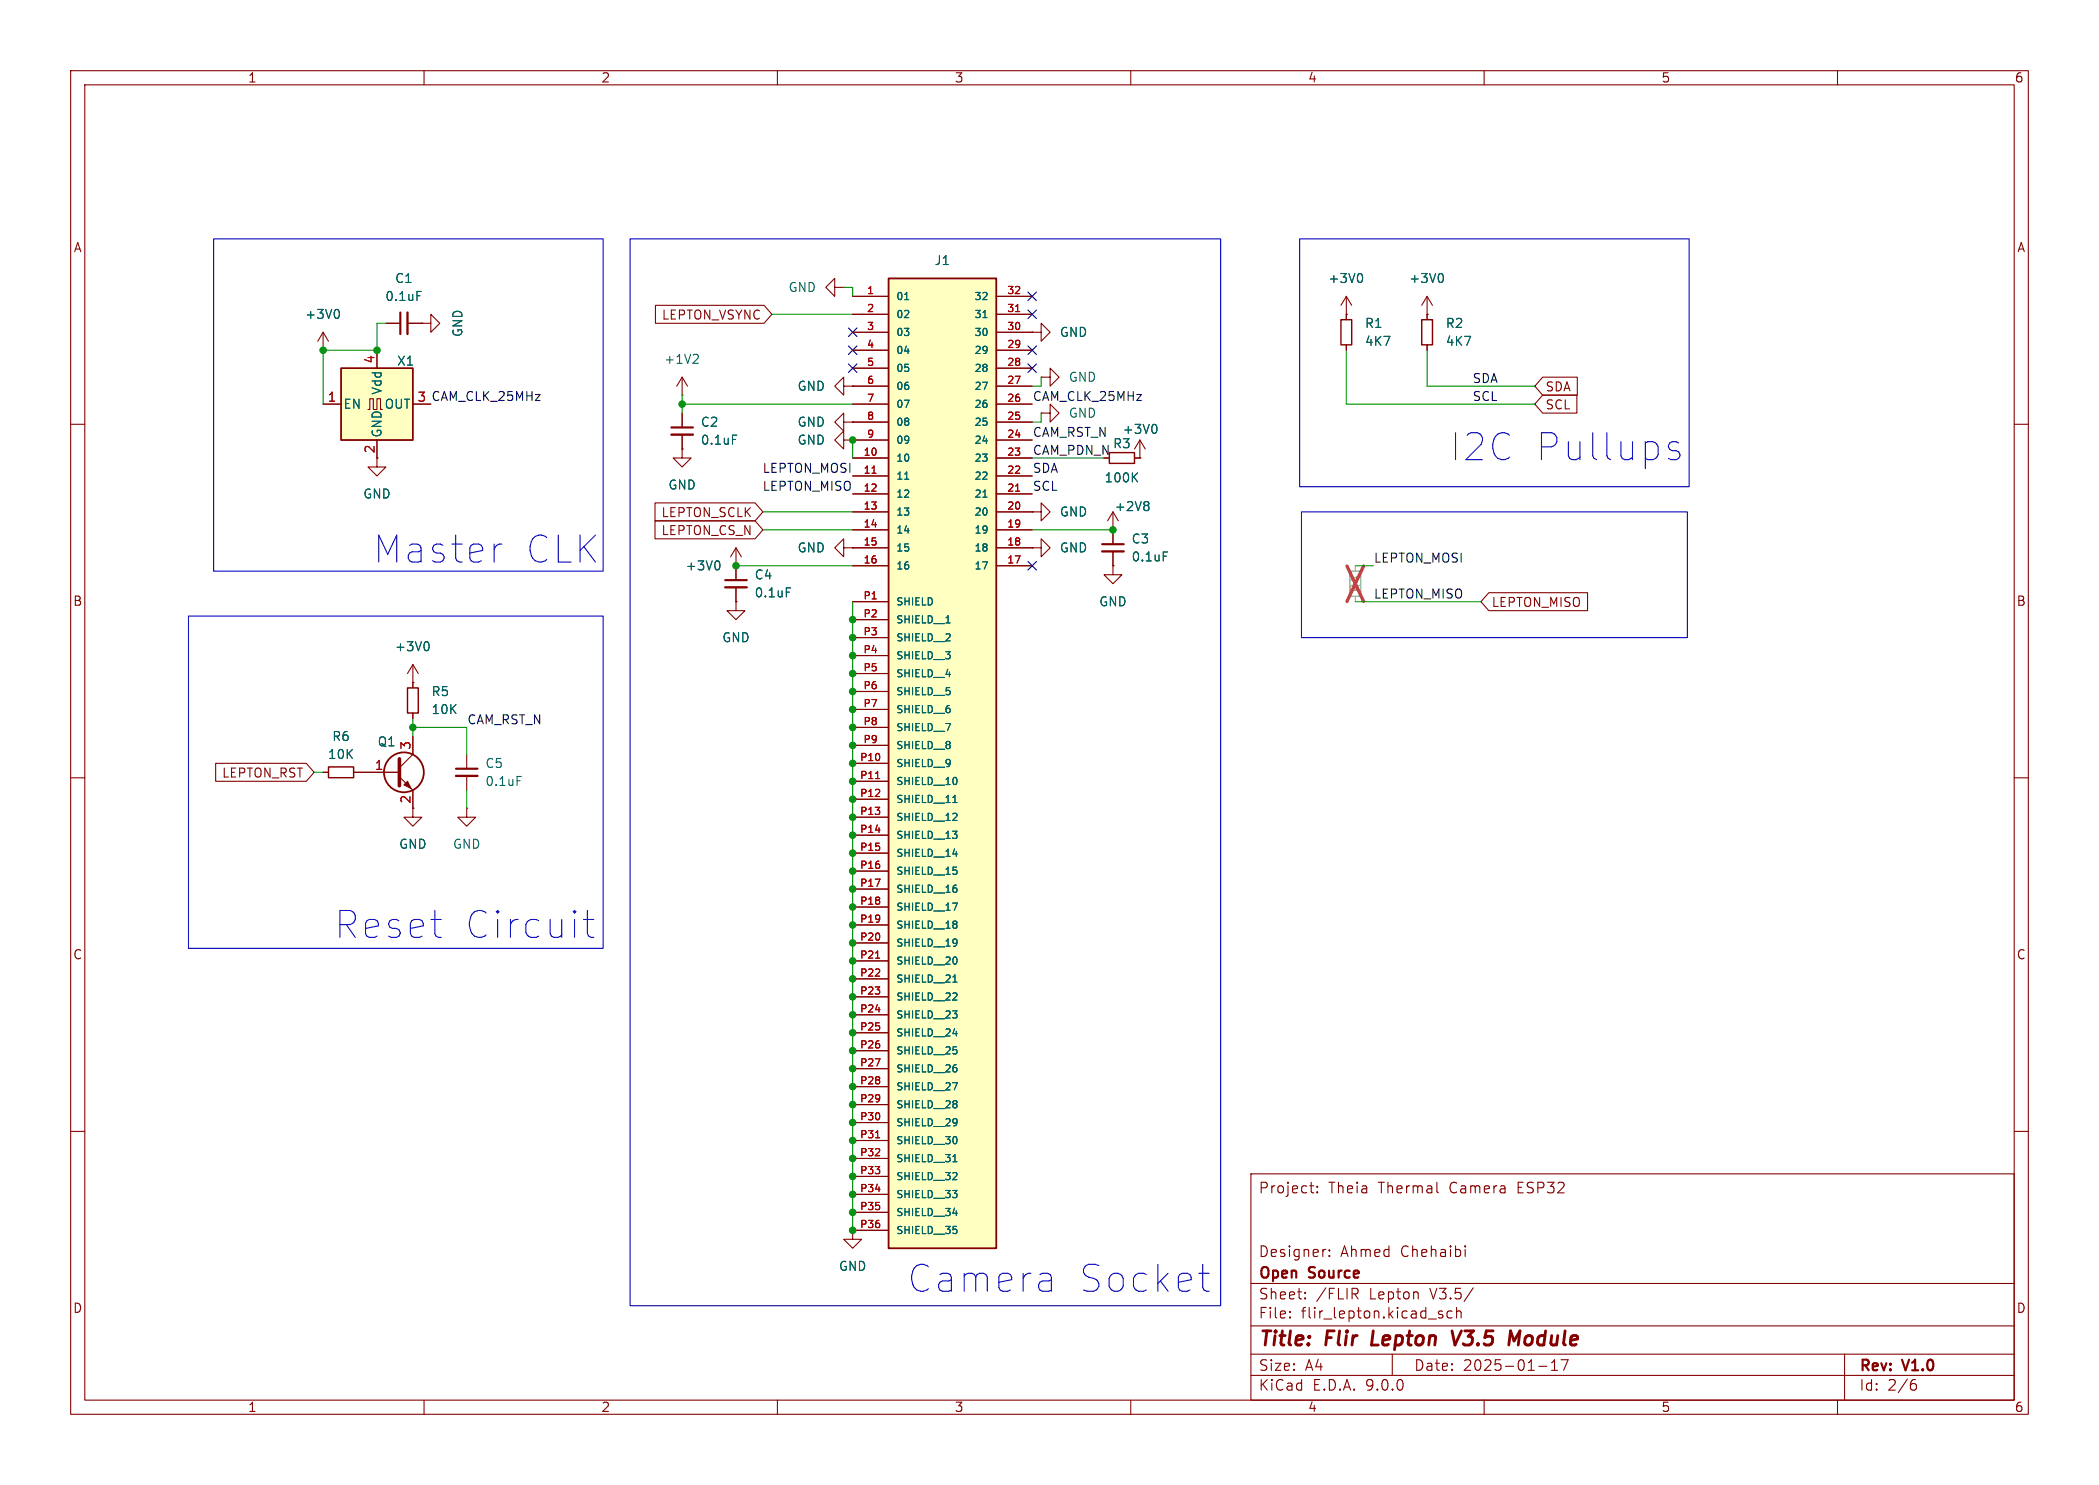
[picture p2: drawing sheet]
<svg xmlns="http://www.w3.org/2000/svg" width="297mm" height="210mm" viewBox="0 0 297 210" stroke-linecap="round" stroke-linejoin="round" font-family="sans-serif">
<g fill="none" stroke="#840000" stroke-width=".15">
<path d="M10 10h277v190h-277zM12 12h273v186h-273zM60 10v2M110 10v2M160 10v2M210 10v2M260 10v2M45.7 49.5h.1M45.7 47l-.7 1.3M45.7 47l.8 1.3M45.7 47v2.5M54.6 45.7h2"/>
<path d="M57.7 45.7h2M146 47h1.3v-1.3l1.3 1.3-1.3 1.3v-1.3M146 47h.1M201.9 44.5v.7M201.9 48.8v.7M10 60h2M53.3 64.8v1.2h1.3l-1.3 1.3-1.2-1.3h1.2M285 60h2M104.1 85.1v1.3h1.3l-1.3 1.2-1.2-1.2h1.2M104.1 85.1h.1M104.1 80v2M104.1 83.1v2"/>
<path d="M10 110h2M50.8 109.2h5.7M56.5 109.9l1.9 1.9v2.5M58.4 104.1v2.6l-1.9 1.9M285 110h2M10 160h2M120.6 174v1.3h1.3l-1.3 1.2-1.2-1.2h1.2M120.6 174h.1M177 166h108v32h-108zM185.3 167.7h.6M185.6 168.6l.3 .1M186.4 168.6h.1l-.1 .1"/>
<path d="M186.4 168.6h-.1l.1 .1M186.4 167.8v.1M186.4 168.6v.1M186.4 167.8h.1l-.1 .1M186.4 167.8h-.1l.1 .1M187.5 176.7h.1M188.1 177.6h.1l-.1 .1M188.1 177.6h-.1l.1 .1M188.1 176.8v.1M188.1 177.6v.1M188.1 176.8h.1l-.1 .1M188.1 176.8h-.1l.1 .1"/>
<path d="M203.3 168.5l.2 .2M207.3 176.2v.1M207.3 176.7v1M207.3 176.2l-.1 .1h.1M207.3 176.2l.1 .1h-.1M285 160h2M60 198v2M110 198v2M160 198v2M177 194.5h108M177 191.5h108M177 187.5h108"/>
<path d="M177 181.5h108M182.5 186.3h.1l-.1 .1M182.5 186.3v.1M182.5 185.5v.1M182.5 185.5h.1l-.1 .1M184.7 183.6v.1M184.7 183.6h-.1l.1 .1M184.7 182.8v.1M184.7 182.8h-.1l.1 .1M191.7 183l.5 .7M191.9 182.2a.41 .41 0 0 1 .3 .4 .41 .41 0 0 1-.3 .4M197 191.5v3"/>
<path d="M203.6 185.8l.5 .2 .1 .2-.2 .2-.5-.1M203.6 185.5l.1-.1 .4 .1M205.5 185.5l-.5-.1-.3 .3v.4l.2 .2 .1 .1 .5-.1M206.1 185.5a.37 .37 0 0 1 .6 .1v.8M206.1 184.9v1.5M208.5 182.1l-1.3 2M210 198v2M217.7 193.2h1.2M219.5 193.8h.9M219.5 192.7l.5-.4v1.5M220.9 192.3h1l-.7 1.5M260 198v2"/>
<path d="M261 191.5v6.5M270.6 195.7h.4l.2 .3-.1 .5-.2 .1h-.3M271 195.1l-.4 .1"/>
</g>
<path d="M194.3 188.2l-.2 2h.9M205.5 188.2l.4 2 .9-2M213.7 188.2l.5 1.4 .9-1.4-.3 2" fill="none" stroke="#840000" stroke-width=".4"/>
<path d="M56.6 44.2v3M102.6 82h3.1" fill="none" stroke="#840000" stroke-width=".3"/>
<path d="M57.7 44.2v3M102.6 83.1h3.1" fill="none" stroke="#840000" stroke-width=".33"/>
<path d="M47.7 43.8a.79 .79 0 0 1 0 1.2M59 41.2h.6M111.3 83.1h.6" fill="none" stroke="#006464" stroke-width=".15"/>
<path d="M201.2 45.2h1.5v3.6h-1.5z" fill="none" stroke="#840000" stroke-width=".2"/>
<path d="M56.5 107.3v3.8" fill="none" stroke="#840000" stroke-width=".51"/>
<circle cx="57.1" cy="109.2" r="2.82" fill="none" stroke="#840000" stroke-width=".25"/>
<path d="M57.1 111l.6-.5 .5 1z" fill="#840000" stroke="#840000" stroke-width=".15"/>
<path d="M48.3 52.1h10.1v10.1h-10.1z" fill="#ffffc2"/>
<path d="M48.3 52.1h10.1v10.1h-10.1z" fill="none" stroke="#840000" stroke-width=".25"/>
<g fill="none" stroke="#840000" stroke-width=".15">
<path d="M45.7 57.2h2.6M52.1 57.9h.2v-1.5h.5v1.5h.5v-1.5h.5v1.5h.3M53.3 49.5v2.6M58.4 57.2h2.6M59.7 45.7h1.3v-1.2l1.2 1.2-1.2 1.3v-1.3M59.7 45.7h.1M96.5 55.9h.1M96.5 53.3v2.6M96.5 58.4v2.1M96.5 53.3l-.7 1.3M96.5 53.3l.8 1.3M119.4 59.7v-1.3l-1.3 1.3 1.3 1.3v-1.3h1.2"/>
<path d="M119.4 54.6v-1.3l-1.3 1.3 1.3 1.3v-1.3h1.2M120.6 59.7h.1M120.6 54.6h.1M147.3 58.4h1.3v-1.2l1.3 1.2-1.3 1.3v-1.3M147.3 58.4h.1M147.3 53.3h1.3v-1.2l1.3 1.2-1.3 1.3v-1.3M147.3 53.3h.1M53.3 62.2v2.6M96.5 63.5v1.3h1.3l-1.3 1.2-1.3-1.2h1.3M96.5 63.5h.1M96.5 61.5v2M104.1 77.5l-.7 1.2"/>
<path d="M104.1 77.5l.8 1.2M104.1 77.5v2.5M119.4 77.5v-1.3l-1.3 1.3 1.3 1.2v-1.2h1.2M119.4 62.2v-1.2l-1.3 1.2 1.3 1.3v-1.3h1.2M120.6 77.5h.1M120.6 62.2h.1M146 72.4h1.3v-1.3l1.3 1.3-1.3 1.3v-1.3M146 72.4h.1M146 77.5h1.3v-1.3l1.3 1.3-1.3 1.2v-1.2M146 77.5h.1M157.5 74.9h.1M157.5 72.4v4.6"/>
<path d="M157.5 78v2M157.5 72.4l-.8 1.3M157.5 72.4l.7 1.3M160.5 64.8h.8M161.3 64.8h.1M161.3 62.2l-.8 1.3M161.3 62.2l.8 1.3M161.3 62.2v2.6M58.4 96.5h.1M58.4 94l-.7 1.3M58.4 94l.8 1.3M58.4 94v3.3"/>
<path d="M104.1 80h.1M157.5 80v1.3h1.2l-1.2 1.3-1.3-1.3h1.3M157.5 80h.1M45.7 109.2h.8M50 109.2h.8M58.4 114.3v1.3h1.3l-1.3 1.2-1.3-1.2h1.3M58.4 100.8v.8M66 114.3v1.3h1.3l-1.3 1.2-1.2-1.2h1.2M66 114.3h.1M66 106.7v2M66 109.7v2.1"/>
</g>
<path d="M98.6 50.1l.2 .3v.3l-.8 .7h.8M101.6 79.3a.79 .79 0 0 1 0 1.3M103.6 61.5h.7M160.4 67.4l.6 .7M161 66.9l-.8 .7M162.3 70.9l.3 .3-.3 .3 .3 .2v.3l-.3 .2M163.4 60a.79 .79 0 0 1 0 1.3M164.6 78.1h.6M60.4 90.7a.79 .79 0 0 1 0 1.3M73.2 109.8h.6" fill="none" stroke="#006464" stroke-width=".15"/>
<path d="M157 64h3.5v1.5h-3.5zM57.7 97.3h1.5v3.5h-1.5zM46.5 108.5h3.5v1.5h-3.5z" fill="none" stroke="#840000" stroke-width=".2"/>
<path d="M95 60.5h3M156 77h3M64.5 108.7h3.1" fill="none" stroke="#840000" stroke-width=".3"/>
<path d="M95 61.5h3M156 78h3M64.5 109.7h3.1" fill="none" stroke="#840000" stroke-width=".33"/>
<path d="M191 80.8h1.5v3.5h-1.5z" fill="none" stroke="#a1a1a1" stroke-width=".2"/>
<path d="M191.8 80v.8M191.8 84.3v.8" fill="none" stroke="#a1a1a1" stroke-width=".15"/>
<path d="M190.6 80l2.3 5.1M192.9 80l-2.3 5.1" fill="none" stroke="#e12e31" stroke-width=".46"/>
<path d="M125.7 39.4h15.3v137.1h-15.3z" fill="#ffffc2"/>
<path d="M125.7 39.4h15.3v137.1h-15.3z" fill="none" stroke="#840000" stroke-width=".25"/>
<g fill="none" stroke="#840000" stroke-width=".15">
<path d="M45.7 49.5h.1M45.7 57.2h2.6M53.3 49.5v2.6M54.6 45.7h2M57.7 45.7h2M58.4 57.2h2.6M59.7 45.7h.1M92.7 43.2h15.4l1.1 1.3-1.1 1.2h-15.4zM96.5 58.4v2.1M118.1 40.6v-1.2l-1.3 1.2 1.3 1.3v-1.3h1.3M119.4 40.6h.1M120.6 54.6h.1"/>
<path d="M120.6 59.7h.1M120.6 41.9h5.1M120.6 44.5h5.1M120.6 47h5.1M120.6 49.5h5.1M120.6 52.1h5.1M120.6 54.6h5.1M120.6 57.2h5.1M120.6 59.7h5.1M141 41.9h5M141 44.5h5M141 47h5"/>
<path d="M141 49.5h5M141 52.1h5M141 54.6h5M141 57.2h5M141 59.7h5M146 47h.1M190.5 44.5h.1M190.5 41.9v3.3M190.5 48.8v.7M190.5 41.9l-.8 1.3M190.5 41.9l.8 1.3M201.9 44.5h.1"/>
<path d="M201.9 41.9l-.7 1.3M201.9 41.9l.8 1.3M201.9 41.9v3.3M201.9 48.8v.7M218.3 53.3h4.9v2.6h-4.9l-1.1-1.3zM218.3 55.9h4.8v2.5h-4.8l-1.1-1.2zM53.3 62.2v2.6M92.7 73.7h14.1l1.1 1.2-1.1 1.3h-14.1zM92.7 71.1h14.1l1.1 1.3-1.1 1.3h-14.1zM96.5 63.5h.1M96.5 61.5v2M120.6 77.5h.1"/>
<path d="M120.6 62.2h.1M120.6 62.2h5.1M120.6 64.8h5.1M120.6 67.3h5.1M120.6 69.9h5.1M120.6 72.4h5.1M120.6 74.9h5.1M120.6 77.5h5.1M141 62.2h5M141 64.8h5M141 67.3h5M141 69.9h5"/>
<path d="M141 72.4h5M141 74.9h5M141 77.5h5M146 72.4h.1M146 77.5h.1M157.5 74.9h.1M157.5 74.9v2.1M157.5 78v2M160.5 64.8h.8M161.3 64.8h.1M58.4 96.5h.1M58.4 96.5v.8"/>
<path d="M104.1 80h.1M104.1 85.1h.1M104.1 80v2M104.1 83.1v2M120.6 80h5.1M120.6 85.1h5.1M120.6 87.6h5.1M120.6 90.2h5.1M120.6 92.7h5.1M120.6 95.3h5.1M120.6 97.8h5.1M141 80h5"/>
<path d="M157.5 80h.1M210.7 83.8h13.9v2.6h-13.9l-1.2-1.3zM30.5 107.9h12.8l1.1 1.3-1.1 1.3h-12.8zM45.7 109.2h.8M50 109.2h6.5M58.4 100.8v.8M58.4 104.1v2.6M58.4 111.8v2.5M120.6 100.3h5.1M120.6 102.9h5.1M120.6 105.4h5.1M120.6 108h5.1"/>
<path d="M120.6 110.5h5.1M120.6 113h5.1M120.6 115.6h5.1M120.6 118.1h5.1M120.6 120.7h5.1M120.6 123.2h5.1M120.6 125.7h5.1M120.6 128.3h5.1M120.6 130.8h5.1M120.6 133.4h5.1M120.6 135.9h5.1M120.6 138.4h5.1"/>
<path d="M120.6 141h5.1M120.6 143.5h5.1M120.6 146.1h5.1M120.6 148.6h5.1M120.6 151.1h5.1M120.6 153.7h5.1M120.6 156.2h5.1M120.6 158.8h5.1M120.6 174h.1M120.6 161.3h5.1M120.6 163.8h5.1M120.6 166.4h5.1"/>
<path d="M120.6 168.9h5.1M120.6 171.5h5.1M120.6 174h5.1"/>
</g>
<g fill="none" stroke="#006464" stroke-width=".15">
<path d="M192.5 38.7a.79 .79 0 0 1 0 1.2M203.9 38.7a.79 .79 0 0 1 0 1.2M47.7 43.8a.79 .79 0 0 1 0 1.2M59 41.2h.6M128 42.4h.6M139.1 44.9h.6M101.6 79.3a.79 .79 0 0 1 0 1.3M103.6 61.5h.7M128 67.8h.6M139.1 70.3h.6M160.4 67.4l.6 .7M161 66.9l-.8 .7"/>
<path d="M162.3 70.9l.3 .3-.3 .3 .3 .2v.3l-.3 .2M163.4 60a.79 .79 0 0 1 0 1.3M164.6 78.1h.6M60.4 90.7a.79 .79 0 0 1 0 1.3M111.3 83.1h.6M133.9 88.1h.5M134.8 113.5h.6M134.8 127.7h.7l-.5 1M134.8 120.8h.7M134.8 138.9h.6M134.8 153.1h.7l-.5 1M134.8 146.2h.7"/>
<path d="M134.8 164.3h.6M134.8 171.6h.7"/>
</g>
<path d="M143.7 44.1h.6M123.4 66.9h.6M143.7 69.5h.6M123.9 110.1h.6M123.9 135.5h.6M123.9 160.9h.6" fill="none" stroke="#a90000" stroke-width=".15"/>
<path d="M189.7 45.2h1.6v3.6h-1.6z" fill="none" stroke="#840000" stroke-width=".2"/>
<g fill="none" stroke="#009600" stroke-width=".15">
<path d="M54.6 45.7h-1.3v3.8h-7.6v7.7M96.5 57.2h24.1M96.5 55.9v2.5M109.2 44.5h11.4M119.4 40.6h1.2v1.3M147.3 53.3v1.3h-1.3M147.3 58.4v1.3h-1.3M190.5 49.5v7.7h26.7M201.9 49.5v5.1h15.3M107.9 74.9h12.7M107.9 72.4h12.7M120.6 62.2v2.6"/>
<path d="M146 74.9h11.5M146 64.8h10.2M104.1 80h16.5M120.6 85.1v88.9M191.8 85.1h17.7M191.8 80h2.5M44.4 109.2h1.3M58.4 102.9h7.6v3.8M58.4 101.6v2.5M66 111.8v2.5"/>
</g>
<g fill="none" stroke="#000084" stroke-width=".15">
<path d="M120 48.9l1.3 1.2M120 51.5l1.3 1.2M120 46.4l1.3 1.2M121.3 48.9l-1.3 1.2M121.3 51.5l-1.3 1.2M121.3 46.4l-1.3 1.2M145.4 41.3l1.3 1.2M145.4 51.5l1.3 1.2M145.4 48.9l1.3 1.2M145.4 43.8l1.3 1.3M146.7 41.3l-1.3 1.2M146.7 51.5l-1.3 1.2"/>
<path d="M146.7 48.9l-1.3 1.2M146.7 43.8l-1.3 1.3M145.4 79.4l1.3 1.2M146.7 79.4l-1.3 1.2"/>
</g>
<path d="M30.2 33.8h55.1v47h-55.1zM89.2 33.8h83.5v150.9h-83.5zM183.9 33.8h55.1v35h-55.1zM70.6 76.9h.4M184.1 72.4h54.7v17.8h-54.7zM236.1 63.2l.2 .4 .3 .1h.6l.3 .2 .2 .4-.2 .5-.3 .2h-.8l-.3-.2M237.5 62.6l-.3-.1h-.6l-.3 .1-.2 .4M26.7 87.1h58.6v47h-58.6zM82.6 130h1.4M83.1 128.8v3.2l.2 .4 .4 .2h.3M169.6 180.1h1.5M170.4 182.4l.3 .2h.4" fill="none" stroke="#0000c2" stroke-width=".15"/>
<g fill="#009600" stroke="#009600" stroke-width=".15">
<circle cx="157.5" cy="74.9" r=".46"/>
<circle cx="45.7" cy="49.5" r=".46"/>
<circle cx="53.3" cy="49.5" r=".46"/>
<circle cx="96.5" cy="57.2" r=".46"/>
<circle cx="120.6" cy="171.5" r=".46"/>
<circle cx="120.6" cy="174" r=".46"/>
<circle cx="120.6" cy="168.9" r=".46"/>
<circle cx="120.6" cy="148.6" r=".46"/>
<circle cx="120.6" cy="156.2" r=".46"/>
<circle cx="120.6" cy="153.7" r=".46"/>
<circle cx="120.6" cy="151.1" r=".46"/>
<circle cx="120.6" cy="146.1" r=".46"/>
<circle cx="120.6" cy="141" r=".46"/>
<circle cx="120.6" cy="143.5" r=".46"/>
<circle cx="120.6" cy="158.8" r=".46"/>
<circle cx="120.6" cy="161.3" r=".46"/>
<circle cx="120.6" cy="163.8" r=".46"/>
<circle cx="120.6" cy="166.4" r=".46"/>
<circle cx="120.6" cy="87.6" r=".46"/>
<circle cx="120.6" cy="92.7" r=".46"/>
<circle cx="120.6" cy="90.2" r=".46"/>
<circle cx="120.6" cy="123.2" r=".46"/>
<circle cx="120.6" cy="118.1" r=".46"/>
<circle cx="120.6" cy="120.7" r=".46"/>
<circle cx="120.6" cy="115.6" r=".46"/>
<circle cx="120.6" cy="108" r=".46"/>
<circle cx="120.6" cy="102.9" r=".46"/>
<circle cx="120.6" cy="105.4" r=".46"/>
<circle cx="120.6" cy="100.3" r=".46"/>
<circle cx="120.6" cy="95.3" r=".46"/>
<circle cx="120.6" cy="97.8" r=".46"/>
<circle cx="104.1" cy="80" r=".46"/>
<circle cx="120.6" cy="113" r=".46"/>
<circle cx="120.6" cy="110.5" r=".46"/>
<circle cx="120.6" cy="62.2" r=".46"/>
<circle cx="120.6" cy="133.4" r=".46"/>
<circle cx="120.6" cy="138.4" r=".46"/>
<circle cx="120.6" cy="128.3" r=".46"/>
<circle cx="120.6" cy="130.8" r=".46"/>
<circle cx="120.6" cy="135.9" r=".46"/>
<circle cx="120.6" cy="125.7" r=".46"/>
<circle cx="58.4" cy="102.9" r=".46"/>
</g>
<g font-size="5.3" fill="#0000c2">
<text x="205.2" y="65.4">I2C Pullups</text>
<text x="52.8" y="79.9">Master</text>
<text x="74.1" y="79.9">CLK</text>
<text x="47.3" y="132.9">Reset</text>
<text x="65.5" y="132.9">Circuit</text>
<text x="128.4" y="183">Camera</text>
<text x="152.4" y="183">Socket</text>
</g>
<g font-size="2.8" fill="#840000">
<text x="178" y="190.9">Title:</text>
<text x="187.7" y="190.9">Flir</text>
<text x="194.9" y="190.9">Lepton</text>
<text x="207.2" y="190.9">V3.5</text>
<text x="216" y="190.9">Module</text>
</g>
<g font-size="2.1" fill="#840000">
<text x="178" y="169">Project:</text>
<text x="187.9" y="169">Theia</text>
<text x="195.1" y="169">Thermal</text>
<text x="205.3" y="169">Camera</text>
<text x="215" y="169">ESP32</text>
<text x="178" y="178">Designer:</text>
<text x="189.7" y="178">Ahmed</text>
<text x="198.2" y="178">Chehaibi</text>
<text x="178" y="184">Sheet:</text>
<text x="178" y="181.2">Open</text>
<text x="185.3" y="181.2">Source</text>
<text x="186.2" y="184">/FLIR</text>
<text x="193.8" y="184">Lepton</text>
<text x="202.5" y="184">V3.5/</text>
<text x="178" y="186.7">File:</text>
<text x="184.1" y="186.7">flir_lepton.kicad_sch</text>
<text x="178" y="196.9">KiCad</text>
<text x="178" y="194.1">Size:</text>
<text x="184.7" y="194.1">A4</text>
<text x="185.7" y="196.9">E.D.A.</text>
<text x="193.3" y="196.9">9.0.0</text>
<text x="200" y="194.1">Date:</text>
<text x="207" y="194.1">2025-01-17</text>
<text x="263" y="194.3">Rev:</text>
<text x="263" y="196.9">Id:</text>
<text x="267.1" y="196.9">2/6</text>
<text x="269.4" y="194.3">V1.0</text>
</g>
<g font-size="1.8" fill="#840000">
<text x="35" y="11.9">1</text>
<text x="85" y="11.9">2</text>
<text x="135" y="11.9">3</text>
<text x="185" y="11.9">4</text>
<text x="235" y="11.9">5</text>
<text x="285" y="11.9">6</text>
<text x="10.3" y="35.9">A</text>
<text x="285.3" y="35.9">A</text>
<text x="93.6" y="45.4">LEPTON_VSYNC</text>
<text x="218.6" y="55.6">SDA</text>
<text x="218.6" y="58.1">SCL</text>
<text x="53.1" y="64.2" transform="rotate(-90 53.1 64.2)">2</text>
<text x="146" y="64.4">CAM_PDN_N</text>
<text x="93.5" y="75.9">LEPTON_CS_N</text>
<text x="93.5" y="73.3">LEPTON_SCLK</text>
<text x="10.3" y="85.9">B</text>
<text x="211" y="86">LEPTON_MISO</text>
<text x="285.3" y="85.9">B</text>
<text x="31.3" y="110.2">LEPTON_RST</text>
<text x="10.3" y="135.9">C</text>
<text x="285.3" y="135.9">C</text>
<text x="10.3" y="185.9">D</text>
<text x="285.3" y="185.9">D</text>
<text x="35" y="199.9">1</text>
<text x="85" y="199.9">2</text>
<text x="135" y="199.9">3</text>
<text x="185" y="199.9">4</text>
<text x="235" y="199.9">5</text>
<text x="285" y="199.9">6</text>
</g>
<g font-size="1.8" fill="#006464">
<text x="55.8" y="40.2">C1</text>
<text x="111.5" y="41.5">GND</text>
<text x="132.2" y="37.7">J1</text>
<text x="187.9" y="40.2">+3V0</text>
<text x="199.3" y="40.2">+3V0</text>
<text x="43.1" y="45.3">+3V0</text>
<text x="54.4" y="42.8">0.1uF</text>
<text x="65.6" y="47.8" transform="rotate(-90 65.6 47.8)">GND</text>
<text x="149.9" y="47.9">GND</text>
<text x="193" y="46.6">R1</text>
<text x="204.5" y="46.6">R2</text>
<text x="56.1" y="51.9">X1</text>
<text x="93.9" y="51.7">+1V2</text>
<text x="193" y="49.1">4K7</text>
<text x="204.5" y="49.1">4K7</text>
<text x="48.5" y="58">EN</text>
<text x="54.2" y="55.9" transform="rotate(-90 54.2 55.9)">Vdd</text>
<text x="54.3" y="58">OUT</text>
<text x="112.8" y="55.5">GND</text>
<text x="151.1" y="59.3">GND</text>
<text x="151.1" y="54.2">GND</text>
<text x="54.2" y="62" transform="rotate(-90 54.2 62)">GND</text>
<text x="99.1" y="60.6">C2</text>
<text x="99.1" y="63.1">0.1uF</text>
<text x="112.8" y="60.6">GND</text>
<text x="112.8" y="63.1">GND</text>
<text x="157.4" y="63.6">R3</text>
<text x="158.8" y="61.6">+3V0</text>
<text x="51.3" y="70.7">GND</text>
<text x="94.5" y="69.4">GND</text>
<text x="156.2" y="68.4">100K</text>
<text x="149.9" y="73.3">GND</text>
<text x="157.6" y="72.5">+2V8</text>
<text x="160" y="77.1">C3</text>
<text x="96.9" y="80.9">+3V0</text>
<text x="106.7" y="82.1">C4</text>
<text x="112.8" y="78.3">GND</text>
<text x="149.9" y="78.3">GND</text>
<text x="160" y="79.6">0.1uF</text>
<text x="106.7" y="84.7">0.1uF</text>
<text x="155.4" y="86">GND</text>
<text x="55.8" y="92.3">+3V0</text>
<text x="102.1" y="91">GND</text>
<text x="61" y="98.7">R5</text>
<text x="61" y="101.2">10K</text>
<text x="46.3" y="107.5">10K</text>
<text x="46.9" y="105">R6</text>
<text x="53.3" y="105.8">Q1</text>
<text x="68.6" y="108.8">C5</text>
<text x="68.6" y="111.4">0.1uF</text>
<text x="56.4" y="120.2">GND</text>
<text x="64" y="120.2">GND</text>
<text x="118.6" y="179.9">GND</text>
</g>
<g font-size="1.8" fill="#a90000">
<text x="53.1" y="51.5" transform="rotate(-90 53.1 51.5)">4</text>
<text x="46.3" y="56.9">1</text>
<text x="59" y="56.9">3</text>
<text x="58.2" y="106.1" transform="rotate(-90 58.2 106.1)">3</text>
<text x="53" y="109">1</text>
<text x="58.2" y="113.7" transform="rotate(-90 58.2 113.7)">2</text>
</g>
<g font-size="1.8" fill="#0f0f0f">
<text x="59" y="56.9">3 CAM_CLK_25MHz</text>
<text x="146" y="56.8">CAM_CLK_25MHz</text>
<text x="208.3" y="54.3">SDA</text>
<text x="208.3" y="56.8">SCL</text>
<text x="146" y="61.9">CAM_RST_N</text>
<text x="107.8" y="67">LEPTON_MOSI</text>
<text x="107.8" y="69.5">LEPTON_MISO</text>
<text x="146" y="67">SDA</text>
<text x="146" y="69.5">SCL</text>
<text x="194.3" y="79.7">LEPTON_MOSI</text>
<text x="194.3" y="84.7">LEPTON_MISO</text>
<text x="66" y="102.5">CAM_RST_N</text>
</g>
<text font-size="1.8" fill="#989898" x="192.6" y="83.9" transform="rotate(-90 192.6 83.9)">R4</text>
<g font-size="1.4" fill="#a90000">
<text x="122.6" y="41.7">1</text>
<text x="142.4" y="41.7">32</text>
<text x="122.6" y="44.2">2</text>
<text x="122.6" y="46.7">3</text>
<text x="142.4" y="44.2">31</text>
<text x="142.4" y="46.7">30</text>
<text x="122.6" y="49.3">4</text>
<text x="122.6" y="51.8">5</text>
<text x="142.4" y="49.3">29</text>
<text x="142.4" y="51.8">28</text>
<text x="122.6" y="54.4">6</text>
<text x="122.6" y="56.9">7</text>
<text x="122.6" y="59.4">8</text>
<text x="142.4" y="54.4">27</text>
<text x="142.4" y="56.9">26</text>
<text x="142.4" y="59.4">25</text>
<text x="122.1" y="64.5">10</text>
<text x="122.6" y="62">9</text>
<text x="142.4" y="62">24</text>
<text x="142.4" y="64.5">23</text>
<text x="122.1" y="67.1">11</text>
<text x="122.1" y="69.6">12</text>
<text x="142.4" y="67.1">22</text>
<text x="142.4" y="69.6">21</text>
<text x="122.1" y="72.1">13</text>
<text x="122.1" y="74.7">14</text>
<text x="122.1" y="77.2">15</text>
<text x="142.4" y="72.1">20</text>
<text x="142.4" y="74.7">19</text>
<text x="142.4" y="77.2">18</text>
<text x="122.1" y="79.8">16</text>
<text x="142.4" y="79.8">17</text>
<text x="122.1" y="84.8">P1</text>
<text x="122.1" y="87.4">P2</text>
<text x="122.1" y="89.9">P3</text>
<text x="122.1" y="92.5">P4</text>
<text x="122.1" y="95">P5</text>
<text x="122.1" y="97.5">P6</text>
<text x="122.1" y="100.1">P7</text>
<text x="121.6" y="107.7">P10</text>
<text x="122.1" y="102.6">P8</text>
<text x="122.1" y="105.2">P9</text>
<text x="121.6" y="110.2">P11</text>
<text x="121.6" y="112.8">P12</text>
<text x="121.6" y="115.3">P13</text>
<text x="121.6" y="117.9">P14</text>
<text x="121.6" y="120.4">P15</text>
<text x="121.6" y="122.9">P16</text>
<text x="121.6" y="125.5">P17</text>
<text x="121.6" y="128">P18</text>
<text x="121.6" y="130.6">P19</text>
<text x="121.6" y="133.1">P20</text>
<text x="121.6" y="135.6">P21</text>
<text x="121.6" y="138.2">P22</text>
<text x="121.6" y="140.7">P23</text>
<text x="121.6" y="143.3">P24</text>
<text x="121.6" y="145.8">P25</text>
<text x="121.6" y="148.3">P26</text>
<text x="121.6" y="150.9">P27</text>
<text x="121.6" y="153.4">P28</text>
<text x="121.6" y="156">P29</text>
<text x="121.6" y="158.5">P30</text>
<text x="121.6" y="161">P31</text>
<text x="121.6" y="163.6">P32</text>
<text x="121.6" y="166.1">P33</text>
<text x="121.6" y="168.7">P34</text>
<text x="121.6" y="171.2">P35</text>
<text x="121.6" y="173.7">P36</text>
</g>
<g font-size="1.4" fill="#006464">
<text x="126.7" y="42.6">01</text>
<text x="126.7" y="45.2">02</text>
<text x="126.7" y="47.7">03</text>
<text x="137.8" y="42.6">32</text>
<text x="137.8" y="45.2">31</text>
<text x="137.8" y="47.7">30</text>
<text x="126.7" y="50.3">04</text>
<text x="126.7" y="52.8">05</text>
<text x="137.8" y="50.3">29</text>
<text x="137.8" y="52.8">28</text>
<text x="126.7" y="55.3">06</text>
<text x="126.7" y="57.9">07</text>
<text x="137.8" y="55.3">27</text>
<text x="137.8" y="57.9">26</text>
<text x="126.7" y="60.4">08</text>
<text x="126.7" y="63">09</text>
<text x="126.7" y="65.5">10</text>
<text x="137.8" y="60.4">25</text>
<text x="137.8" y="63">24</text>
<text x="137.8" y="65.5">23</text>
<text x="126.7" y="68">11</text>
<text x="126.7" y="70.6">12</text>
<text x="137.8" y="68">22</text>
<text x="137.8" y="70.6">21</text>
<text x="126.7" y="73.1">13</text>
<text x="126.7" y="75.7">14</text>
<text x="137.8" y="73.1">20</text>
<text x="137.8" y="75.7">19</text>
<text x="126.7" y="78.2">15</text>
<text x="126.7" y="80.7">16</text>
<text x="137.8" y="78.2">18</text>
<text x="137.8" y="80.7">17</text>
<text x="126.7" y="85.8">SHIELD</text>
<text x="126.7" y="88.4">SHIELD__1</text>
<text x="126.7" y="90.9">SHIELD__2</text>
<text x="126.7" y="93.4">SHIELD__3</text>
<text x="126.7" y="96">SHIELD__4</text>
<text x="126.7" y="98.5">SHIELD__5</text>
<text x="126.7" y="101.1">SHIELD__6</text>
<text x="126.7" y="103.6">SHIELD__7</text>
<text x="126.7" y="106.1">SHIELD__8</text>
<text x="126.7" y="108.7">SHIELD__9</text>
<text x="126.7" y="111.2">SHIELD__10</text>
<text x="126.7" y="113.8">SHIELD__11</text>
<text x="126.7" y="116.3">SHIELD__12</text>
<text x="126.7" y="118.8">SHIELD__13</text>
<text x="126.7" y="121.4">SHIELD__14</text>
<text x="126.7" y="123.9">SHIELD__15</text>
<text x="126.7" y="126.5">SHIELD__16</text>
<text x="126.7" y="129">SHIELD__17</text>
<text x="126.7" y="131.5">SHIELD__18</text>
<text x="126.7" y="134.1">SHIELD__19</text>
<text x="126.7" y="136.6">SHIELD__20</text>
<text x="126.7" y="139.2">SHIELD__21</text>
<text x="126.7" y="141.7">SHIELD__22</text>
<text x="126.7" y="144.2">SHIELD__23</text>
<text x="126.7" y="146.8">SHIELD__24</text>
<text x="126.7" y="149.3">SHIELD__25</text>
<text x="126.7" y="151.9">SHIELD__26</text>
<text x="126.7" y="154.4">SHIELD__27</text>
<text x="126.7" y="156.9">SHIELD__28</text>
<text x="126.7" y="159.5">SHIELD__29</text>
<text x="126.7" y="162">SHIELD__30</text>
<text x="126.7" y="164.6">SHIELD__31</text>
<text x="126.7" y="167.1">SHIELD__32</text>
<text x="126.7" y="169.6">SHIELD__33</text>
<text x="126.7" y="172.2">SHIELD__34</text>
<text x="126.7" y="174.7">SHIELD__35</text>
</g>
</svg>
